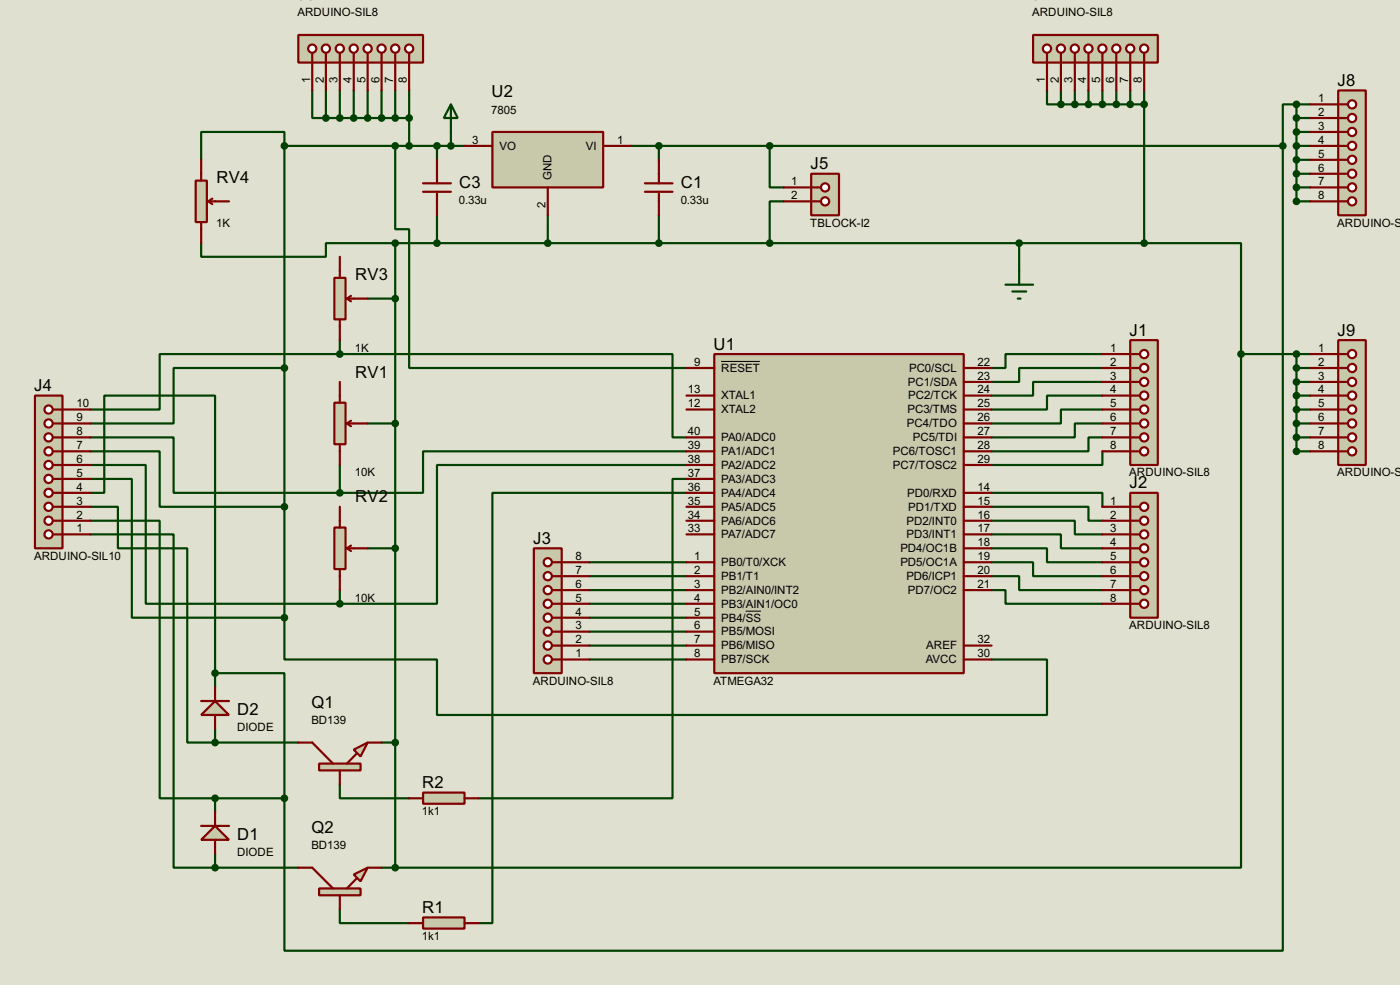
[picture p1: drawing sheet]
<svg xmlns="http://www.w3.org/2000/svg" width="256mm" height="180mm" viewBox="0 0 256 180" stroke-linecap="round" stroke-linejoin="round" font-family="sans-serif">
<path d="M0 0h256.5v180.3h-256.5z" fill="#e0e0d0"/>
<g fill="none" stroke="#004000" stroke-width=".4">
<path d="M57.2 16.6v5h2.5M59.7 16.6v5M62.3 16.6v5M64.8 16.6v5M67.4 16.6v5M69.9 16.6v5M72.4 16.6v5M75 16.6v10.1M191.8 16.6v2.5h2.6M194.4 16.6v2.5M194.4 19.1h15.2M196.9 16.6v2.5"/>
<path d="M199.4 16.6v2.5M202 16.6v2.5M204.5 16.6v2.5M207.1 16.6v2.5M209.6 16.6v27.9M237.5 19.1h-2.5v7.6M237.5 19.1h2.6M237.5 19.1v17.8h2.6M52.1 26.7v-2.5h-15.2v5.1M52.1 26.7v86.4M52.1 26.7h33M59.7 21.6h15.3"/>
<path d="M72.4 26.7v15.3h2.6v25.4h50.8M80.1 26.7v2.6M80.1 39.4v5.1M82.6 24.2v2.5M100.4 39.4v5.1M115.6 26.7h119.4M120.7 26.7v2.6M120.7 39.4v5.1M141 26.7v7.6h2.6M143.6 36.9h-2.6v7.6M235 26.7v147.3h-182.9v-27.9M237.5 21.6h2.6"/>
<path d="M237.5 26.7h2.6M237.5 24.2h2.6M237.5 29.3h2.6M237.5 31.8h2.6M237.5 34.3h2.6M36.9 44.5v2.5h22.8v-2.5h12.7M67.4 54.7h5M72.4 44.5v114.3M72.4 44.5h137.2M186.7 44.5v5.1M209.6 44.5h17.8v20.3M52.1 67.4h-20.3v10.1h-15.2"/>
<path d="M62.3 64.8h60.9v15.3h2.6M62.3 64.8h-33v10.2h-12.7M62.3 62.3v2.5M67.4 77.5h5M202 64.8h-17.8v2.6h-2.5M202 67.4h-15.3v2.5h-5M202 69.9h-12.7v2.5h-7.6M202 72.4h-10.2v2.6h-10.1M202 75h-7.6v2.5h-12.7M202 77.5h-5.1v2.6h-15.2M227.4 64.8v94h-155M227.4 64.8h12.7"/>
<path d="M237.5 77.5h2.6M237.5 64.8v17.8h2.6M237.5 67.4h2.6M237.5 69.9h2.6M237.5 72.4h2.6M237.5 75h2.6M16.6 85.1h10.1v25.4h35.6M16.6 90.2h2.5v-17.8h20.3v50.8M16.6 92.8h5v7.6h12.7v35.5h5.1M16.6 95.3h12.7v50.8h10.1M16.6 97.8h15.2v61h7.6M16.6 82.6h12.7v10.2h22.8"/>
<path d="M16.6 80.1h15.2v10.1h30.5M16.6 87.7h7.6v25.4h27.9M62.3 85.1v5.1M125.8 90.2h-35.6v78.8h-2.5M125.8 87.7h-2.6v58.4h-35.5M125.8 85.1h-45.7v25.4h-17.8M125.8 82.6h-48.3v7.6h-15.2M181.7 90.2h20.3v2.6M181.7 92.8h17.7v2.5h2.6M181.7 95.3h15.2v2.5h5.1M181.7 97.8h12.7v2.6h7.6M202 80.1h-2.6v2.5h-17.7"/>
<path d="M202 82.6v2.5h-20.3M237.5 80.1h2.6M52.1 113.1v7.6h28v10.2h111.7v-10.2h-10.1M62.3 108v2.5M67.4 100.4h5M108 118.2h17.8M108 115.6h17.8M108 113.1h17.8M108 110.5h17.8M108 108h17.8M108 105.5h17.8M108 102.9h17.8"/>
<path d="M181.7 100.4h10.1v2.5h10.2M181.7 102.9h7.6v2.6h12.7M181.7 105.5h5v2.5h15.3M181.7 108h2.5v2.5h17.8M39.4 123.2h12.7v22.9M39.4 135.9h15.3M39.4 123.2v2.6M39.4 133.4v2.5M69.9 135.9h2.5M108 120.7h17.8M39.4 146.1v2.5M39.4 156.3v2.5"/>
<path d="M39.4 158.8h15.3M39.4 146.1h12.7M62.3 143.6v2.5h12.7M69.9 158.8h2.5M62.3 166.4v2.6h12.7"/>
</g>
<path d="M130.9 64.8h45.7v58.4h-45.7z" fill="#c8c8aa" stroke="#800000" stroke-width=".4"/>
<g fill="none" stroke="#800000" stroke-width=".4">
<path d="M125.8 67.4h5.1M125.8 75h5.1M125.8 72.4h5.1M176.6 67.4h5.1M176.6 75h5.1M176.6 72.4h5.1M176.6 69.9h5.1M176.6 77.5h5.1M125.8 90.2h5.1M125.8 92.8h5.1M125.8 95.3h5.1M125.8 97.8h5.1"/>
<path d="M125.8 80.1h5.1M125.8 82.6h5.1M125.8 85.1h5.1M125.8 87.7h5.1M176.6 90.2h5.1M176.6 92.8h5.1M176.6 95.3h5.1M176.6 97.8h5.1M176.6 80.1h5.1M176.6 82.6h5.1M176.6 85.1h5.1M125.8 102.9h5.1"/>
<path d="M125.8 105.5h5.1M125.8 108h5.1M125.8 110.5h5.1M125.8 113.1h5.1M125.8 115.6h5.1M125.8 118.2h5.1M176.6 102.9h5.1M176.6 105.5h5.1M176.6 108h5.1M176.6 118.2h5.1M176.6 100.4h5.1M125.8 120.7h5.1"/>
<path d="M176.6 120.7h5.1"/>
</g>
<path d="M132.1 66.2h7.1M136.6 111.9h2.8" fill="none" stroke="#000" stroke-width=".18"/>
<path d="M64.8 137.2l2.6-1.3-1.3 2.6z" fill="#c8c8aa" stroke="#800000" stroke-width=".4"/>
<path d="M58.5 139.8h7.6v1.2h-7.6z" fill="#c8c8aa" stroke="#800000" stroke-width=".4"/>
<path d="M54.7 135.9h2.5l3.8 3.9M65.3 138l-1.7 1.8M67.4 135.9h2.5M62.3 141v2.6" fill="none" stroke="#800000" stroke-width=".4"/>
<path d="M61.3 73.7h2v7.6h-2z" fill="#c8c8aa" stroke="#800000" stroke-width=".4"/>
<path d="M62.3 69.9v3.8M63.6 77.5l.7 .5M63.6 77.5h3.8M64.3 77l-.7 .5M62.3 81.3v3.8" fill="none" stroke="#800000" stroke-width=".4"/>
<path d="M61.3 96.6h2v7.6h-2z" fill="#c8c8aa" stroke="#800000" stroke-width=".4"/>
<path d="M62.3 92.8v3.8M64.3 99.9l-.7 .5M62.3 104.2v3.8M63.6 100.4l.7 .5M63.6 100.4h3.8" fill="none" stroke="#800000" stroke-width=".4"/>
<path d="M61.3 50.9h2v7.6h-2z" fill="#c8c8aa" stroke="#800000" stroke-width=".4"/>
<path d="M62.3 47v3.9M62.3 58.5v3.8M63.6 54.7l.7 .5M63.6 54.7h3.8M64.3 54.2l-.7 .5" fill="none" stroke="#800000" stroke-width=".4"/>
<circle cx="72.4" cy="77.5" r=".5" fill="#004000" stroke="#004000" stroke-width=".4"/>
<path d="M64.8 160.1l2.6-1.3-1.3 2.5z" fill="#c8c8aa" stroke="#800000" stroke-width=".4"/>
<path d="M58.5 162.6h7.6v1.3h-7.6z" fill="#c8c8aa" stroke="#800000" stroke-width=".4"/>
<path d="M54.7 158.8h2.5l3.8 3.8M67.4 158.8h2.5M62.3 163.9v2.5M65.3 160.8l-1.7 1.8" fill="none" stroke="#800000" stroke-width=".4"/>
<path d="M39.4 151.2l2.6 2.5h-5.1z" fill="#c8c8aa" stroke="#800000" stroke-width=".4"/>
<path d="M36.9 151.2h5.1M39.4 148.6v2.6M39.4 153.7v2.6" fill="none" stroke="#800000" stroke-width=".4"/>
<path d="M39.4 128.3l2.6 2.6h-5.1z" fill="#c8c8aa" stroke="#800000" stroke-width=".4"/>
<path d="M36.9 128.3h5.1M39.4 125.8v2.5M39.4 130.9v2.5" fill="none" stroke="#800000" stroke-width=".4"/>
<path d="M77.5 167.9h7.6v2.1h-7.6z" fill="#c8c8aa" stroke="#800000" stroke-width=".4"/>
<path d="M75 169h2.5M85.1 169h2.6" fill="none" stroke="#800000" stroke-width=".4"/>
<path d="M77.5 145.1h7.6v2h-7.6z" fill="#c8c8aa" stroke="#800000" stroke-width=".4"/>
<path d="M75 146.1h2.5M85.1 146.1h2.6" fill="none" stroke="#800000" stroke-width=".4"/>
<g fill="#004000" stroke="#004000" stroke-width=".4">
<circle cx="72.4" cy="100.4" r=".5"/>
<circle cx="72.4" cy="135.9" r=".5"/>
</g>
<path d="M90.2 24.2h20.3v10.1h-20.3z" fill="#c8c8aa" stroke="#800000" stroke-width=".4"/>
<path d="M85.1 26.7h5.1M100.4 34.3v5.1M110.5 26.7h5.1" fill="none" stroke="#800000" stroke-width=".4"/>
<g fill="#004000" stroke="#004000" stroke-width=".4">
<circle cx="100.3" cy="44.5" r=".5"/>
<circle cx="72.4" cy="54.7" r=".5"/>
</g>
<path d="M207.1 62.3h5v22.8h-5z" fill="#c8c8aa" stroke="#800000" stroke-width=".4"/>
<path d="M207.1 64.8h1.7" fill="none" stroke="#800000" stroke-width=".4"/>
<circle cx="209.6" cy="64.8" r=".75" fill="#feffff" stroke="#800000" stroke-width=".4"/>
<path d="M207.1 67.4h1.7" fill="none" stroke="#800000" stroke-width=".4"/>
<circle cx="209.6" cy="67.4" r=".75" fill="#feffff" stroke="#800000" stroke-width=".4"/>
<path d="M207.1 69.9h1.7" fill="none" stroke="#800000" stroke-width=".4"/>
<circle cx="209.6" cy="69.9" r=".75" fill="#feffff" stroke="#800000" stroke-width=".4"/>
<path d="M207.1 72.4h1.7" fill="none" stroke="#800000" stroke-width=".4"/>
<circle cx="209.6" cy="72.4" r=".75" fill="#feffff" stroke="#800000" stroke-width=".4"/>
<path d="M207.1 75h1.7" fill="none" stroke="#800000" stroke-width=".4"/>
<circle cx="209.6" cy="75" r=".75" fill="#feffff" stroke="#800000" stroke-width=".4"/>
<path d="M207.1 77.5h1.7" fill="none" stroke="#800000" stroke-width=".4"/>
<circle cx="209.6" cy="77.5" r=".75" fill="#feffff" stroke="#800000" stroke-width=".4"/>
<path d="M207.1 80.1h1.7" fill="none" stroke="#800000" stroke-width=".4"/>
<circle cx="209.6" cy="80.1" r=".75" fill="#feffff" stroke="#800000" stroke-width=".4"/>
<path d="M207.1 82.6h1.7" fill="none" stroke="#800000" stroke-width=".4"/>
<circle cx="209.6" cy="82.6" r=".75" fill="#feffff" stroke="#800000" stroke-width=".4"/>
<path d="M202 64.8h5.1M202 67.4h5.1M202 69.9h5.1M202 72.4h5.1M202 75h5.1M202 77.5h5.1M202 80.1h5.1M202 82.6h5.1" fill="none" stroke="#800000" stroke-width=".4"/>
<path d="M207.1 90.2h5v22.9h-5z" fill="#c8c8aa" stroke="#800000" stroke-width=".4"/>
<path d="M207.1 92.8h1.7" fill="none" stroke="#800000" stroke-width=".4"/>
<circle cx="209.6" cy="92.8" r=".75" fill="#feffff" stroke="#800000" stroke-width=".4"/>
<path d="M207.1 95.3h1.7" fill="none" stroke="#800000" stroke-width=".4"/>
<circle cx="209.6" cy="95.3" r=".75" fill="#feffff" stroke="#800000" stroke-width=".4"/>
<path d="M207.1 97.8h1.7" fill="none" stroke="#800000" stroke-width=".4"/>
<circle cx="209.6" cy="97.8" r=".75" fill="#feffff" stroke="#800000" stroke-width=".4"/>
<path d="M207.1 100.4h1.7" fill="none" stroke="#800000" stroke-width=".4"/>
<circle cx="209.6" cy="100.4" r=".75" fill="#feffff" stroke="#800000" stroke-width=".4"/>
<path d="M207.1 102.9h1.7" fill="none" stroke="#800000" stroke-width=".4"/>
<circle cx="209.6" cy="102.9" r=".75" fill="#feffff" stroke="#800000" stroke-width=".4"/>
<path d="M207.1 105.5h1.7" fill="none" stroke="#800000" stroke-width=".4"/>
<circle cx="209.6" cy="105.5" r=".75" fill="#feffff" stroke="#800000" stroke-width=".4"/>
<path d="M207.1 108h1.7" fill="none" stroke="#800000" stroke-width=".4"/>
<circle cx="209.6" cy="108" r=".75" fill="#feffff" stroke="#800000" stroke-width=".4"/>
<path d="M207.1 110.5h1.7" fill="none" stroke="#800000" stroke-width=".4"/>
<circle cx="209.6" cy="110.5" r=".75" fill="#feffff" stroke="#800000" stroke-width=".4"/>
<path d="M202 92.8h5.1M202 95.3h5.1M202 97.8h5.1M202 100.4h5.1M202 102.9h5.1M202 105.5h5.1M202 108h5.1M202 110.5h5.1" fill="none" stroke="#800000" stroke-width=".4"/>
<path d="M97.8 100.4h5.1v22.8h-5.1z" fill="#c8c8aa" stroke="#800000" stroke-width=".4"/>
<path d="M101.1 120.7h1.8" fill="none" stroke="#800000" stroke-width=".4"/>
<circle cx="100.3" cy="120.7" r=".75" fill="#feffff" stroke="#800000" stroke-width=".4"/>
<path d="M101.1 118.2h1.8" fill="none" stroke="#800000" stroke-width=".4"/>
<circle cx="100.3" cy="118.2" r=".75" fill="#feffff" stroke="#800000" stroke-width=".4"/>
<path d="M101.1 115.6h1.8" fill="none" stroke="#800000" stroke-width=".4"/>
<circle cx="100.3" cy="115.6" r=".75" fill="#feffff" stroke="#800000" stroke-width=".4"/>
<path d="M101.1 113.1h1.8" fill="none" stroke="#800000" stroke-width=".4"/>
<circle cx="100.3" cy="113.1" r=".75" fill="#feffff" stroke="#800000" stroke-width=".4"/>
<path d="M101.1 110.5h1.8" fill="none" stroke="#800000" stroke-width=".4"/>
<circle cx="100.3" cy="110.5" r=".75" fill="#feffff" stroke="#800000" stroke-width=".4"/>
<path d="M101.1 108h1.8" fill="none" stroke="#800000" stroke-width=".4"/>
<circle cx="100.3" cy="108" r=".75" fill="#feffff" stroke="#800000" stroke-width=".4"/>
<path d="M101.1 105.5h1.8" fill="none" stroke="#800000" stroke-width=".4"/>
<circle cx="100.3" cy="105.5" r=".75" fill="#feffff" stroke="#800000" stroke-width=".4"/>
<path d="M101.1 102.9h1.8" fill="none" stroke="#800000" stroke-width=".4"/>
<circle cx="100.3" cy="102.9" r=".75" fill="#feffff" stroke="#800000" stroke-width=".4"/>
<path d="M102.9 118.2h5.1M102.9 115.6h5.1M102.9 113.1h5.1M102.9 110.5h5.1M102.9 108h5.1M102.9 105.5h5.1M102.9 102.9h5.1M102.9 120.7h5.1" fill="none" stroke="#800000" stroke-width=".4"/>
<path d="M6.4 72.4h5.1v28h-5.1z" fill="#c8c8aa" stroke="#800000" stroke-width=".4"/>
<path d="M9.7 97.8h1.8" fill="none" stroke="#800000" stroke-width=".4"/>
<circle cx="8.9" cy="97.8" r=".75" fill="#feffff" stroke="#800000" stroke-width=".4"/>
<path d="M9.7 95.3h1.8" fill="none" stroke="#800000" stroke-width=".4"/>
<circle cx="8.9" cy="95.3" r=".75" fill="#feffff" stroke="#800000" stroke-width=".4"/>
<path d="M9.7 92.8h1.8" fill="none" stroke="#800000" stroke-width=".4"/>
<circle cx="8.9" cy="92.8" r=".75" fill="#feffff" stroke="#800000" stroke-width=".4"/>
<path d="M9.7 90.2h1.8" fill="none" stroke="#800000" stroke-width=".4"/>
<circle cx="8.9" cy="90.2" r=".75" fill="#feffff" stroke="#800000" stroke-width=".4"/>
<path d="M9.7 87.7h1.8" fill="none" stroke="#800000" stroke-width=".4"/>
<circle cx="8.9" cy="87.7" r=".75" fill="#feffff" stroke="#800000" stroke-width=".4"/>
<path d="M9.7 85.1h1.8" fill="none" stroke="#800000" stroke-width=".4"/>
<circle cx="8.9" cy="85.1" r=".75" fill="#feffff" stroke="#800000" stroke-width=".4"/>
<path d="M9.7 82.6h1.8" fill="none" stroke="#800000" stroke-width=".4"/>
<circle cx="8.9" cy="82.6" r=".75" fill="#feffff" stroke="#800000" stroke-width=".4"/>
<path d="M9.7 80.1h1.8" fill="none" stroke="#800000" stroke-width=".4"/>
<circle cx="8.9" cy="80.1" r=".75" fill="#feffff" stroke="#800000" stroke-width=".4"/>
<path d="M9.7 77.5h1.8" fill="none" stroke="#800000" stroke-width=".4"/>
<circle cx="8.9" cy="77.5" r=".75" fill="#feffff" stroke="#800000" stroke-width=".4"/>
<path d="M9.7 75h1.8" fill="none" stroke="#800000" stroke-width=".4"/>
<circle cx="8.9" cy="75" r=".75" fill="#feffff" stroke="#800000" stroke-width=".4"/>
<path d="M11.5 77.5h5.1M11.5 75h5.1M11.5 97.8h5.1M11.5 95.3h5.1M11.5 92.8h5.1M11.5 90.2h5.1M11.5 87.7h5.1M11.5 85.1h5.1M11.5 82.6h5.1M11.5 80.1h5.1" fill="none" stroke="#800000" stroke-width=".4"/>
<g fill="#004000" stroke="#004000" stroke-width=".4">
<circle cx="62.2" cy="64.8" r=".5"/>
<circle cx="62.2" cy="110.5" r=".5"/>
<circle cx="39.4" cy="123.2" r=".5"/>
<circle cx="39.4" cy="135.9" r=".5"/>
<circle cx="39.4" cy="146.1" r=".5"/>
<circle cx="39.4" cy="158.8" r=".5"/>
<circle cx="52.1" cy="67.4" r=".5"/>
<circle cx="52.1" cy="92.8" r=".5"/>
<circle cx="62.2" cy="90.2" r=".5"/>
</g>
<path d="M148.6 31.8h5.1v7.6h-5.1z" fill="#c8c8aa" stroke="#800000" stroke-width=".4"/>
<path d="M148.6 34.3h1.8" fill="none" stroke="#800000" stroke-width=".4"/>
<circle cx="151.1" cy="34.3" r=".75" fill="#feffff" stroke="#800000" stroke-width=".4"/>
<path d="M148.6 36.9h1.8" fill="none" stroke="#800000" stroke-width=".4"/>
<circle cx="151.1" cy="36.9" r=".75" fill="#feffff" stroke="#800000" stroke-width=".4"/>
<path d="M143.6 34.3h5M143.6 36.9h5" fill="none" stroke="#800000" stroke-width=".4"/>
<g fill="#004000" stroke="#004000" stroke-width=".4">
<circle cx="52.1" cy="146.1" r=".5"/>
<circle cx="141" cy="26.7" r=".5"/>
<circle cx="141" cy="44.5" r=".5"/>
<circle cx="72.4" cy="158.8" r=".5"/>
<circle cx="52.1" cy="113.1" r=".5"/>
<circle cx="186.7" cy="44.5" r=".5"/>
</g>
<path d="M184.2 52.1h5.1M185.5 53.4h2.5M186.5 54.7h.5M186.7 49.6v2.5" fill="none" stroke="#004000" stroke-width=".4"/>
<path d="M54.7 6.4h22.8v5.1h-22.8z" fill="#c8c8aa" stroke="#800000" stroke-width=".4"/>
<path d="M57.2 9.7v1.8" fill="none" stroke="#800000" stroke-width=".4"/>
<circle cx="57.2" cy="8.9" r=".75" fill="#feffff" stroke="#800000" stroke-width=".4"/>
<path d="M59.7 9.7v1.8" fill="none" stroke="#800000" stroke-width=".4"/>
<circle cx="59.7" cy="8.9" r=".75" fill="#feffff" stroke="#800000" stroke-width=".4"/>
<path d="M62.3 9.7v1.8" fill="none" stroke="#800000" stroke-width=".4"/>
<circle cx="62.2" cy="8.9" r=".75" fill="#feffff" stroke="#800000" stroke-width=".4"/>
<path d="M64.8 9.7v1.8" fill="none" stroke="#800000" stroke-width=".4"/>
<circle cx="64.8" cy="8.9" r=".75" fill="#feffff" stroke="#800000" stroke-width=".4"/>
<path d="M67.4 9.7v1.8" fill="none" stroke="#800000" stroke-width=".4"/>
<circle cx="67.3" cy="8.9" r=".75" fill="#feffff" stroke="#800000" stroke-width=".4"/>
<path d="M69.9 9.7v1.8" fill="none" stroke="#800000" stroke-width=".4"/>
<circle cx="69.9" cy="8.9" r=".75" fill="#feffff" stroke="#800000" stroke-width=".4"/>
<path d="M72.4 9.7v1.8" fill="none" stroke="#800000" stroke-width=".4"/>
<circle cx="72.4" cy="8.9" r=".75" fill="#feffff" stroke="#800000" stroke-width=".4"/>
<path d="M75 9.7v1.8" fill="none" stroke="#800000" stroke-width=".4"/>
<circle cx="74.9" cy="8.9" r=".75" fill="#feffff" stroke="#800000" stroke-width=".4"/>
<path d="M57.2 11.5v5.1M59.7 11.5v5.1M62.3 11.5v5.1M64.8 11.5v5.1M67.4 11.5v5.1M69.9 11.5v5.1M72.4 11.5v5.1M75 11.5v5.1" fill="none" stroke="#800000" stroke-width=".4"/>
<path d="M189.3 6.4h22.8v5.1h-22.8z" fill="#c8c8aa" stroke="#800000" stroke-width=".4"/>
<path d="M191.8 9.7v1.8" fill="none" stroke="#800000" stroke-width=".4"/>
<circle cx="191.8" cy="8.9" r=".75" fill="#feffff" stroke="#800000" stroke-width=".4"/>
<path d="M194.4 9.7v1.8" fill="none" stroke="#800000" stroke-width=".4"/>
<circle cx="194.3" cy="8.9" r=".75" fill="#feffff" stroke="#800000" stroke-width=".4"/>
<path d="M196.9 9.7v1.8" fill="none" stroke="#800000" stroke-width=".4"/>
<circle cx="196.9" cy="8.9" r=".75" fill="#feffff" stroke="#800000" stroke-width=".4"/>
<path d="M199.4 9.7v1.8" fill="none" stroke="#800000" stroke-width=".4"/>
<circle cx="199.4" cy="8.9" r=".75" fill="#feffff" stroke="#800000" stroke-width=".4"/>
<path d="M202 9.7v1.8" fill="none" stroke="#800000" stroke-width=".4"/>
<circle cx="201.9" cy="8.9" r=".75" fill="#feffff" stroke="#800000" stroke-width=".4"/>
<path d="M204.5 9.7v1.8" fill="none" stroke="#800000" stroke-width=".4"/>
<circle cx="204.5" cy="8.9" r=".75" fill="#feffff" stroke="#800000" stroke-width=".4"/>
<path d="M207.1 9.7v1.8" fill="none" stroke="#800000" stroke-width=".4"/>
<circle cx="207" cy="8.9" r=".75" fill="#feffff" stroke="#800000" stroke-width=".4"/>
<path d="M209.6 9.7v1.8" fill="none" stroke="#800000" stroke-width=".4"/>
<circle cx="209.6" cy="8.9" r=".75" fill="#feffff" stroke="#800000" stroke-width=".4"/>
<path d="M191.8 11.5v5.1M194.4 11.5v5.1M196.9 11.5v5.1M199.4 11.5v5.1M202 11.5v5.1M204.5 11.5v5.1M207.1 11.5v5.1M209.6 11.5v5.1" fill="none" stroke="#800000" stroke-width=".4"/>
<g fill="#004000" stroke="#004000" stroke-width=".4">
<circle cx="59.7" cy="21.6" r=".5"/>
<circle cx="62.2" cy="21.6" r=".5"/>
<circle cx="64.8" cy="21.6" r=".5"/>
<circle cx="67.3" cy="21.6" r=".5"/>
<circle cx="69.9" cy="21.6" r=".5"/>
<circle cx="72.4" cy="21.6" r=".5"/>
<circle cx="194.3" cy="19.1" r=".5"/>
<circle cx="196.9" cy="19.1" r=".5"/>
<circle cx="199.4" cy="19.1" r=".5"/>
<circle cx="201.9" cy="19.1" r=".5"/>
<circle cx="204.5" cy="19.1" r=".5"/>
<circle cx="207" cy="19.1" r=".5"/>
<circle cx="209.6" cy="19.1" r=".5"/>
<circle cx="209.6" cy="44.5" r=".5"/>
<circle cx="74.9" cy="21.6" r=".5"/>
<circle cx="74.9" cy="26.7" r=".5"/>
<circle cx="72.4" cy="26.7" r=".5"/>
<circle cx="82.6" cy="26.7" r=".5"/>
</g>
<path d="M82.6 19.1l1.3 2.5h-2.6zM82.6 19.1v5.1" fill="none" stroke="#004000" stroke-width=".4"/>
<path d="M245.2 16.6h5v22.8h-5z" fill="#c8c8aa" stroke="#800000" stroke-width=".4"/>
<path d="M245.2 19.1h1.7" fill="none" stroke="#800000" stroke-width=".4"/>
<circle cx="247.7" cy="19.1" r=".75" fill="#feffff" stroke="#800000" stroke-width=".4"/>
<path d="M245.2 21.6h1.7" fill="none" stroke="#800000" stroke-width=".4"/>
<circle cx="247.7" cy="21.6" r=".75" fill="#feffff" stroke="#800000" stroke-width=".4"/>
<path d="M245.2 24.2h1.7" fill="none" stroke="#800000" stroke-width=".4"/>
<circle cx="247.7" cy="24.2" r=".75" fill="#feffff" stroke="#800000" stroke-width=".4"/>
<path d="M245.2 26.7h1.7" fill="none" stroke="#800000" stroke-width=".4"/>
<circle cx="247.7" cy="26.7" r=".75" fill="#feffff" stroke="#800000" stroke-width=".4"/>
<path d="M245.2 29.3h1.7" fill="none" stroke="#800000" stroke-width=".4"/>
<circle cx="247.7" cy="29.3" r=".75" fill="#feffff" stroke="#800000" stroke-width=".4"/>
<path d="M245.2 31.8h1.7" fill="none" stroke="#800000" stroke-width=".4"/>
<circle cx="247.7" cy="31.8" r=".75" fill="#feffff" stroke="#800000" stroke-width=".4"/>
<path d="M245.2 34.3h1.7" fill="none" stroke="#800000" stroke-width=".4"/>
<circle cx="247.7" cy="34.3" r=".75" fill="#feffff" stroke="#800000" stroke-width=".4"/>
<path d="M245.2 36.9h1.7" fill="none" stroke="#800000" stroke-width=".4"/>
<circle cx="247.7" cy="36.9" r=".75" fill="#feffff" stroke="#800000" stroke-width=".4"/>
<path d="M240.1 19.1h5.1M240.1 21.6h5.1M240.1 24.2h5.1M240.1 26.7h5.1M240.1 29.3h5.1M240.1 31.8h5.1M240.1 34.3h5.1M240.1 36.9h5.1" fill="none" stroke="#800000" stroke-width=".4"/>
<g fill="#004000" stroke="#004000" stroke-width=".4">
<circle cx="237.5" cy="21.6" r=".5"/>
<circle cx="237.5" cy="24.2" r=".5"/>
<circle cx="237.5" cy="26.7" r=".5"/>
<circle cx="237.5" cy="29.3" r=".5"/>
<circle cx="237.5" cy="31.8" r=".5"/>
<circle cx="237.5" cy="34.3" r=".5"/>
<circle cx="237.5" cy="36.9" r=".5"/>
<circle cx="237.5" cy="19.1" r=".5"/>
<circle cx="235" cy="26.7" r=".5"/>
</g>
<path d="M245.2 62.3h5v22.8h-5z" fill="#c8c8aa" stroke="#800000" stroke-width=".4"/>
<path d="M245.2 64.8h1.7" fill="none" stroke="#800000" stroke-width=".4"/>
<circle cx="247.7" cy="64.8" r=".75" fill="#feffff" stroke="#800000" stroke-width=".4"/>
<path d="M245.2 67.4h1.7" fill="none" stroke="#800000" stroke-width=".4"/>
<circle cx="247.7" cy="67.4" r=".75" fill="#feffff" stroke="#800000" stroke-width=".4"/>
<path d="M245.2 69.9h1.7" fill="none" stroke="#800000" stroke-width=".4"/>
<circle cx="247.7" cy="69.9" r=".75" fill="#feffff" stroke="#800000" stroke-width=".4"/>
<path d="M245.2 72.4h1.7" fill="none" stroke="#800000" stroke-width=".4"/>
<circle cx="247.7" cy="72.4" r=".75" fill="#feffff" stroke="#800000" stroke-width=".4"/>
<path d="M245.2 75h1.7" fill="none" stroke="#800000" stroke-width=".4"/>
<circle cx="247.7" cy="75" r=".75" fill="#feffff" stroke="#800000" stroke-width=".4"/>
<path d="M245.2 77.5h1.7" fill="none" stroke="#800000" stroke-width=".4"/>
<circle cx="247.7" cy="77.5" r=".75" fill="#feffff" stroke="#800000" stroke-width=".4"/>
<path d="M245.2 80.1h1.7" fill="none" stroke="#800000" stroke-width=".4"/>
<circle cx="247.7" cy="80.1" r=".75" fill="#feffff" stroke="#800000" stroke-width=".4"/>
<path d="M245.2 82.6h1.7" fill="none" stroke="#800000" stroke-width=".4"/>
<circle cx="247.7" cy="82.6" r=".75" fill="#feffff" stroke="#800000" stroke-width=".4"/>
<path d="M240.1 64.8h5.1M240.1 67.4h5.1M240.1 69.9h5.1M240.1 72.4h5.1M240.1 75h5.1M240.1 77.5h5.1M240.1 80.1h5.1M240.1 82.6h5.1" fill="none" stroke="#800000" stroke-width=".4"/>
<g fill="#004000" stroke="#004000" stroke-width=".4">
<circle cx="237.5" cy="67.4" r=".5"/>
<circle cx="237.5" cy="69.9" r=".5"/>
<circle cx="237.5" cy="72.4" r=".5"/>
<circle cx="237.5" cy="75" r=".5"/>
<circle cx="237.5" cy="77.5" r=".5"/>
<circle cx="237.5" cy="80.1" r=".5"/>
<circle cx="237.5" cy="82.6" r=".5"/>
<circle cx="237.5" cy="64.8" r=".5"/>
<circle cx="227.3" cy="64.8" r=".5"/>
</g>
<path d="M35.9 33.1h2v7.6h-2z" fill="#c8c8aa" stroke="#800000" stroke-width=".4"/>
<g fill="none" stroke="#800000" stroke-width=".4">
<path d="M36.9 29.3v3.8M38.2 36.9l.7 .5M38.2 36.9h3.8M38.9 36.4l-.7 .5M77.5 35.1h5.1M77.5 33.6h5.1M80.1 29.3v4.3M80.1 35.1v4.3M118.2 35.1h5M118.2 33.6h5M120.7 29.3v4.3M120.7 35.1v4.3"/>
<path d="M36.9 40.7v3.8"/>
</g>
<g fill="#004000" stroke="#004000" stroke-width=".4">
<circle cx="52.1" cy="26.7" r=".5"/>
<circle cx="72.4" cy="44.5" r=".5"/>
<circle cx="80" cy="26.7" r=".5"/>
<circle cx="80" cy="44.5" r=".5"/>
<circle cx="120.7" cy="26.7" r=".5"/>
<circle cx="120.7" cy="44.5" r=".5"/>
</g>
<g font-size="3.4">
<text x="54.5" y="0">J6</text>
<text x="189.1" y="0">J7</text>
<text x="90.1" y="17.8">U2</text>
<text x="245" y="15.7">J8</text>
<text x="39.7" y="33.5">RV4</text>
<text x="84.1" y="34.4">C3</text>
<text x="124.8" y="34.4">C1</text>
<text x="148.5" y="31">J5</text>
<text x="65.1" y="51.3">RV3</text>
<text x="130.7" y="64">U1</text>
<text x="206.9" y="61.4">J1</text>
<text x="245" y="61.4">J9</text>
<text x="6.3" y="71.6">J4</text>
<text x="65.1" y="69.1">RV1</text>
<text x="206.9" y="89.4">J2</text>
<text x="65.1" y="92">RV2</text>
<text x="97.7" y="99.6">J3</text>
<text x="43.5" y="130.9">D2</text>
<text x="57.1" y="129.6">Q1</text>
<text x="77.4" y="144.3">R2</text>
<text x="43.5" y="153.7">D1</text>
<text x="57.1" y="152.5">Q2</text>
<text x="77.4" y="167.1">R1</text>
</g>
<g font-size="2.4">
<text x="54.5" y="3">ARDUINO-SIL8</text>
<text x="189.1" y="3">ARDUINO-SIL8</text>
<text x="56.8" y="15.2" transform="rotate(-90 56.8 15.2)">1</text>
<text x="59.3" y="15.2" transform="rotate(-90 59.3 15.2)">2</text>
<text x="61.9" y="15.2" transform="rotate(-90 61.9 15.2)">3</text>
<text x="64.4" y="15.2" transform="rotate(-90 64.4 15.2)">4</text>
<text x="67" y="15.2" transform="rotate(-90 67 15.2)">5</text>
<text x="69.5" y="15.2" transform="rotate(-90 69.5 15.2)">6</text>
<text x="72" y="15.2" transform="rotate(-90 72 15.2)">7</text>
<text x="74.6" y="15.2" transform="rotate(-90 74.6 15.2)">8</text>
<text x="191.4" y="15.2" transform="rotate(-90 191.4 15.2)">1</text>
<text x="194" y="15.2" transform="rotate(-90 194 15.2)">2</text>
<text x="196.5" y="15.2" transform="rotate(-90 196.5 15.2)">3</text>
<text x="199" y="15.2" transform="rotate(-90 199 15.2)">4</text>
<text x="201.6" y="15.2" transform="rotate(-90 201.6 15.2)">5</text>
<text x="204.1" y="15.2" transform="rotate(-90 204.1 15.2)">6</text>
<text x="206.7" y="15.2" transform="rotate(-90 206.7 15.2)">7</text>
<text x="209.2" y="15.2" transform="rotate(-90 209.2 15.2)">8</text>
<text x="90" y="20.8">7805</text>
<text x="241.5" y="18.7">1</text>
<text x="241.5" y="21.2">2</text>
<text x="241.5" y="23.8">3</text>
<text x="86.5" y="26.3">3</text>
<text x="91.5" y="27.4">VO</text>
<text x="107.3" y="27.4">VI</text>
<text x="113.1" y="26.3">1</text>
<text x="241.5" y="26.3">4</text>
<text x="241.5" y="28.9">5</text>
<text x="101.1" y="33" transform="rotate(-90 101.1 33)">GND</text>
<text x="145" y="33.9">1</text>
<text x="241.5" y="31.4">6</text>
<text x="241.5" y="33.9">7</text>
<text x="39.6" y="41.5">1K</text>
<text x="84.1" y="37.3">0.33u</text>
<text x="100" y="38" transform="rotate(-90 100 38)">2</text>
<text x="124.7" y="37.3">0.33u</text>
<text x="145" y="36.5">2</text>
<text x="148.4" y="41.5">TBLOCK-I2</text>
<text x="241.5" y="36.5">8</text>
<text x="245" y="41.5">ARDUINO-S</text>
<text x="65" y="64.4">1K</text>
<text x="203.4" y="64.4">1</text>
<text x="241.5" y="64.4">1</text>
<text x="126" y="72">13</text>
<text x="127.2" y="67">9</text>
<text x="132.1" y="68.1">RESET</text>
<text x="166.3" y="70.6">PC1/SDA</text>
<text x="166.5" y="68.1">PC0/SCL</text>
<text x="179.1" y="67">22</text>
<text x="179.1" y="69.5">23</text>
<text x="179.1" y="72">24</text>
<text x="203.4" y="67">2</text>
<text x="203.4" y="69.5">3</text>
<text x="203.4" y="72">4</text>
<text x="241.5" y="67">2</text>
<text x="241.5" y="69.5">3</text>
<text x="241.5" y="72">4</text>
<text x="14" y="77.1">9</text>
<text x="14" y="74.6">10</text>
<text x="126" y="74.6">12</text>
<text x="132.1" y="75.7">XTAL2</text>
<text x="132.1" y="73.1">XTAL1</text>
<text x="166.2" y="75.7">PC3/TMS</text>
<text x="166.4" y="73.1">PC2/TCK</text>
<text x="179.1" y="74.6">25</text>
<text x="179.1" y="77.1">26</text>
<text x="203.4" y="74.6">5</text>
<text x="203.4" y="77.1">6</text>
<text x="241.5" y="74.6">5</text>
<text x="241.5" y="77.1">6</text>
<text x="14" y="82.2">7</text>
<text x="14" y="79.7">8</text>
<text x="126" y="82.2">39</text>
<text x="126" y="79.7">40</text>
<text x="132.1" y="83.3">PA1/ADC1</text>
<text x="132.1" y="80.8">PA0/ADC0</text>
<text x="163.6" y="83.3">PC6/TOSC1</text>
<text x="166.1" y="78.2">PC4/TDO</text>
<text x="167.2" y="80.8">PC5/TDI</text>
<text x="179.1" y="79.7">27</text>
<text x="179.1" y="82.2">28</text>
<text x="203.4" y="79.7">7</text>
<text x="203.4" y="82.2">8</text>
<text x="241.5" y="79.7">7</text>
<text x="241.5" y="82.2">8</text>
<text x="14" y="89.8">4</text>
<text x="14" y="87.3">5</text>
<text x="14" y="84.7">6</text>
<text x="65" y="87.2">10K</text>
<text x="126" y="89.8">36</text>
<text x="126" y="87.3">37</text>
<text x="126" y="84.7">38</text>
<text x="132.1" y="88.4">PA3/ADC3</text>
<text x="132.1" y="85.8">PA2/ADC2</text>
<text x="163.6" y="85.8">PC7/TOSC2</text>
<text x="179.1" y="89.8">14</text>
<text x="179.1" y="84.7">29</text>
<text x="206.9" y="87.2">ARDUINO-SIL8</text>
<text x="245" y="87.2">ARDUINO-S</text>
<text x="14" y="94.9">2</text>
<text x="14" y="92.4">3</text>
<text x="126" y="94.9">34</text>
<text x="126" y="92.4">35</text>
<text x="132.1" y="93.5">PA5/ADC5</text>
<text x="132.1" y="90.9">PA4/ADC4</text>
<text x="166.2" y="90.9">PD0/RXD</text>
<text x="166.4" y="93.5">PD1/TXD</text>
<text x="179.1" y="92.4">15</text>
<text x="179.1" y="94.9">16</text>
<text x="203.4" y="92.4">1</text>
<text x="203.4" y="94.9">2</text>
<text x="14" y="97.4">1</text>
<text x="126" y="97.4">33</text>
<text x="132.1" y="98.5">PA7/ADC7</text>
<text x="132.1" y="96">PA6/ADC6</text>
<text x="164.9" y="101.1">PD4/OC1B</text>
<text x="166.1" y="96">PD2/INT0</text>
<text x="166.1" y="98.5">PD3/INT1</text>
<text x="179.1" y="97.4">17</text>
<text x="179.1" y="100">18</text>
<text x="203.4" y="97.4">3</text>
<text x="203.4" y="100">4</text>
<text x="6.2" y="102.5">ARDUINO-SIL10</text>
<text x="105.5" y="107.6">6</text>
<text x="105.5" y="105.1">7</text>
<text x="105.5" y="102.5">8</text>
<text x="127.2" y="102.5">1</text>
<text x="127.2" y="105.1">2</text>
<text x="127.2" y="107.6">3</text>
<text x="132.1" y="103.6">PB0/T0/XCK</text>
<text x="132.1" y="106.2">PB1/T1</text>
<text x="164.9" y="103.6">PD5/OC1A</text>
<text x="166" y="106.2">PD6/ICP1</text>
<text x="179.1" y="102.5">19</text>
<text x="179.1" y="105.1">20</text>
<text x="179.1" y="107.6">21</text>
<text x="203.4" y="102.5">5</text>
<text x="203.4" y="105.1">6</text>
<text x="203.4" y="107.6">7</text>
<text x="65" y="110.1">10K</text>
<text x="105.5" y="112.7">4</text>
<text x="105.5" y="110.1">5</text>
<text x="127.2" y="110.1">4</text>
<text x="127.2" y="112.7">5</text>
<text x="132.1" y="108.7">PB2/AIN0/INT2</text>
<text x="132.1" y="111.2">PB3/AIN1/OC0</text>
<text x="132.1" y="113.8">PB4/SS</text>
<text x="166.3" y="108.7">PD7/OC2</text>
<text x="203.4" y="110.1">8</text>
<text x="105.5" y="117.8">2</text>
<text x="105.5" y="115.2">3</text>
<text x="127.2" y="115.2">6</text>
<text x="127.2" y="117.8">7</text>
<text x="132.1" y="116.3">PB5/MOSI</text>
<text x="132.1" y="118.9">PB6/MISO</text>
<text x="169.7" y="118.9">AREF</text>
<text x="179.1" y="117.8">32</text>
<text x="206.9" y="115.2">ARDUINO-SIL8</text>
<text x="97.6" y="125.3">ARDUINO-SIL8</text>
<text x="105.5" y="120.3">1</text>
<text x="127.2" y="120.3">8</text>
<text x="130.7" y="125.3">ATMEGA32</text>
<text x="132.1" y="121.4">PB7/SCK</text>
<text x="169.6" y="121.4">AVCC</text>
<text x="179.1" y="120.3">30</text>
<text x="43.4" y="133.8">DIODE</text>
<text x="57" y="132.6">BD139</text>
<text x="77.3" y="149.2">1k1</text>
<text x="57" y="155.4">BD139</text>
<text x="43.4" y="156.7">DIODE</text>
<text x="77.3" y="172.1">1k1</text>
</g>
</svg>
